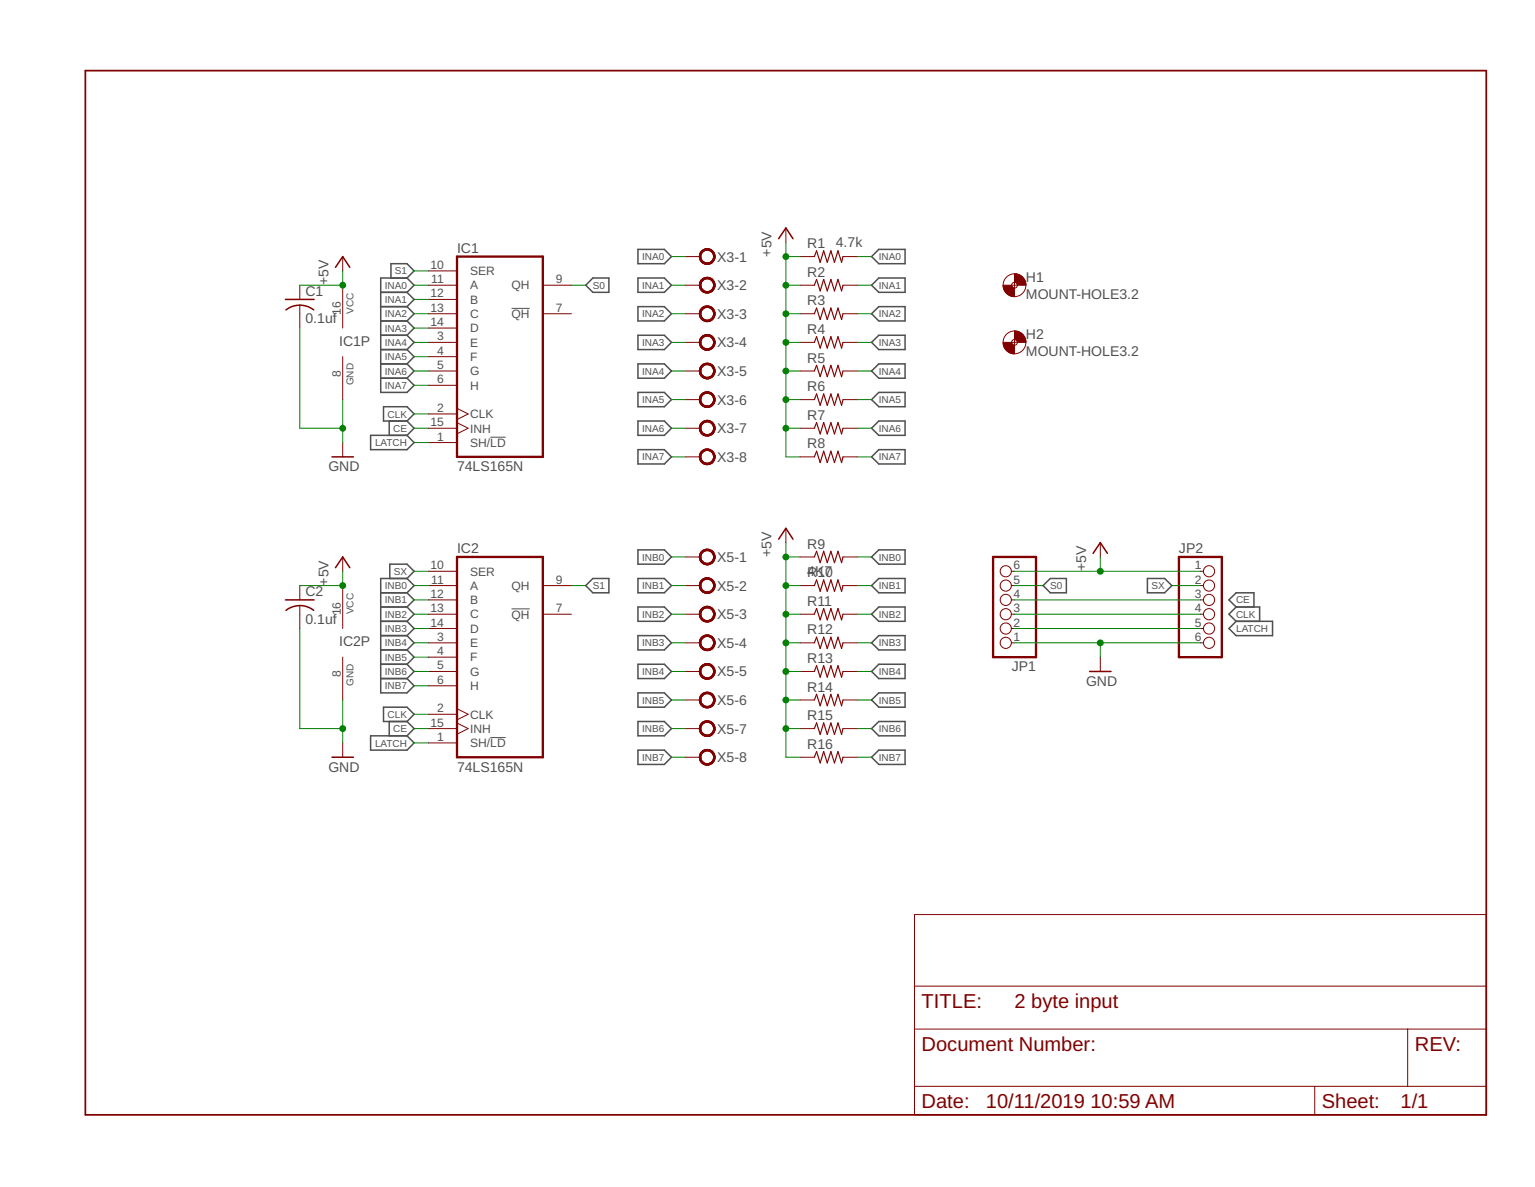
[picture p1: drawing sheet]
<svg xmlns="http://www.w3.org/2000/svg" width="279mm" height="216mm" viewBox="0 0 279 216" stroke-linecap="round" stroke-linejoin="round" font-family="sans-serif">
<path d="M93.1 56.1h3.3M89.2 79.5h2.9M93.1 110.7h3.3M89.2 134.2h2.9" fill="none" stroke="#505050" stroke-width=".18"/>
<g fill="none" stroke="#505050" stroke-width=".28">
<path d="M69.3 53.2h4.8M69.3 55.8h4.8M69.3 58.4h4.8M71.2 50.6v-2.6h2.9l1.3 1.3-1.3 1.3M74.1 50.6l1.3 1.3-1.3 1.3M74.1 50.6h-4.8v20.8h4.8l1.3-1.3-1.3-1.3M74.1 53.2l1.3 1.3-1.3 1.3M74.1 55.8l1.3 1.3-1.3 1.3M74.1 58.4l1.3 1.3-1.3 1.3M107.9 50.6h2.9v2.6h-2.9l-1.3-1.3zM116.1 50.6h4.8l1.3 1.3-1.3 1.3h-4.8zM116.1 45.4h4.8l1.3 1.3-1.3 1.3h-4.8z"/>
<path d="M116.1 55.8h4.8l1.3 1.3-1.3 1.3h-4.8zM158.6 57.1l1.4-1.3h4.7v2.6h-4.7zM160 50.6h4.7v2.6h-4.7l-1.4-1.3zM160 45.4h4.7v2.6h-4.7l-1.4-1.3zM67.5 79.2h6.6l1.3 1.3-1.3 1.3h-6.6zM69.3 61h4.8M69.3 63.6h4.8M69.3 66.2h4.8M69.3 68.8h4.8M69.8 74h4.3l1.3 1.3-1.3 1.3h-4.3zM70.8 76.6v2.6M74.1 61l1.3 1.3-1.3 1.3"/>
<path d="M74.1 63.6l1.3 1.3-1.3 1.3M74.1 66.2l1.3 1.3-1.3 1.3M74.1 76.6l1.3 1.3-1.3 1.3M116.1 61h4.8l1.3 1.3-1.3 1.3h-4.8zM116.1 66.2h4.8l1.3 1.3-1.3 1.3h-4.8zM116.1 71.4h4.8l1.3 1.3-1.3 1.3h-4.8zM116.1 76.6h4.8l1.3 1.3-1.3 1.3h-4.8zM158.6 62.3l1.4-1.3h4.7v2.6h-4.7zM158.6 67.5l1.4-1.3h4.7v2.6h-4.7zM158.6 77.9l1.4-1.3h4.7v2.6h-4.7zM160 71.4h4.7v2.6h-4.7l-1.4-1.3zM116.1 81.8h4.8l1.3 1.3-1.3 1.3h-4.8z"/>
<path d="M158.6 83.1l1.4-1.3h4.7v2.6h-4.7zM69.3 107.8h4.8M69.3 110.4h4.8M69.3 113h4.8M69.3 115.6h4.8M69.3 118.2h4.8M71 105.2v-2.6h3.1l1.3 1.3-1.3 1.3M74.1 105.2h-4.8v20.8h4.8l1.3-1.3-1.3-1.3M74.1 105.2l1.3 1.3-1.3 1.3M74.1 107.8l1.3 1.3-1.3 1.3M74.1 110.4l1.3 1.3-1.3 1.3M74.1 113l1.3 1.3-1.3 1.3"/>
<path d="M74.1 115.6l1.3 1.3-1.3 1.3M74.1 118.2l1.3 1.3-1.3 1.3M107.9 105.2h2.9v2.6h-2.9l-1.3-1.3zM116.1 100h4.8l1.3 1.3-1.3 1.3h-4.8zM116.1 105.2h4.8l1.3 1.3-1.3 1.3h-4.8zM116.1 110.4h4.8l1.3 1.3-1.3 1.3h-4.8zM116.1 115.6h4.8l1.3 1.3-1.3 1.3h-4.8zM158.6 101.3l1.4-1.3h4.7v2.6h-4.7zM158.6 106.5l1.4-1.3h4.7v2.6h-4.7zM158.6 111.7l1.4-1.3h4.7v2.6h-4.7zM160 115.6h4.7v2.6h-4.7l-1.4-1.3zM189.9 106.5l1.3-1.3h2.9v2.6h-2.9z"/>
<path d="M208.9 105.2h3.1l1.3 1.3-1.3 1.3h-3.1zM225 110.4l-1.3-1.3 1.3-1.3h3.2v2.6M225 110.4h4.3v2.6M225 113h6.6v2.6h-6.6l-1.3-1.3zM225 110.4l-1.3 1.3 1.3 1.3M67.5 133.8h6.6l1.3 1.3-1.3 1.3h-6.6zM69.3 120.8h4.8M69.3 123.4h4.8M69.8 128.6h4.3l1.3 1.3-1.3 1.3h-4.3zM70.8 131.2v2.6M74.1 120.8l1.3 1.3-1.3 1.3M74.1 131.2l1.3 1.3-1.3 1.3"/>
<path d="M116.1 120.8h4.8l1.3 1.3-1.3 1.3h-4.8zM116.1 126h4.8l1.3 1.3-1.3 1.3h-4.8zM116.1 131.2h4.8l1.3 1.3-1.3 1.3h-4.8zM116.1 136.4h4.8l1.3 1.3-1.3 1.3h-4.8zM158.6 122.1l1.4-1.3h4.7v2.6h-4.7zM158.6 127.3l1.4-1.3h4.7v2.6h-4.7zM158.6 132.5l1.4-1.3h4.7v2.6h-4.7zM158.6 137.7l1.4-1.3h4.7v2.6h-4.7z"/>
</g>
<path d="M83.2 46.7h15.6v36.4h-15.6zM83.2 101.3h15.6v36.4h-15.6zM180.8 101.3h7.8v18.2h-7.8zM214.6 101.3h7.8v18.2h-7.8z" fill="none" stroke="#800000" stroke-width=".42"/>
<g fill="none" stroke="#800000" stroke-width=".18">
<path d="M54.6 51.9v2.6M54.6 55.5v4.2M62.4 46.7v2.6M62.4 51.9v7.8M78 57.1h5.2M78 51.9h5.2M78 49.3h5.2M78 54.5h5.2M78 59.7h5.2M98.8 57.1h5.2M98.8 51.9h5.2M124.8 57.1h2.6"/>
<path d="M124.8 51.9h2.6M124.8 46.7h2.6M143 41.5v2.6M145.6 57.1h2.6M145.6 51.9h2.6M145.6 46.7h2.6M153.4 57.1h2.6M153.4 51.9h2.6M153.4 46.7h2.6M184.1 51.9h1.1M184.7 51.4v1M62.4 64.9v7.8"/>
<path d="M78 75.3h5.2M78 62.3h5.2M78 64.9h5.2M78 67.5h5.2M78 70.1h5.2M78 77.9h5.2M83.2 74.3l2 1-2 1M83.2 76.9l2 1-2 1M124.8 62.3h2.6M124.8 67.5h2.6M124.8 77.9h2.6M124.8 72.7h2.6"/>
<path d="M145.6 62.3h2.6M145.6 67.5h2.6M145.6 77.9h2.6M145.6 72.7h2.6M153.4 62.3h2.6M153.4 67.5h2.6M153.4 77.9h2.6M153.4 72.7h2.6M184.1 62.3h1.1M184.7 61.8v1M62.4 80.5v2.6M78 80.5h5.2"/>
<path d="M124.8 83.1h2.6M143 96.1v2.6M145.6 83.1h2.6M153.4 83.1h2.6M200.3 98.7v2.6M54.6 106.5v2.6M54.6 110.2v4.1M62.4 101.3v2.6M62.4 106.5v7.8M62.4 119.5v7.8M78 116.9h5.2M78 119.5h5.2"/>
<path d="M78 111.7h5.2M78 106.5h5.2M78 103.9h5.2M78 109.1h5.2M78 114.3h5.2M98.8 111.7h5.2M98.8 106.5h5.2M124.8 116.9h2.6M124.8 111.7h2.6M124.8 106.5h2.6M124.8 101.3h2.6M145.6 116.9h2.6"/>
<path d="M145.6 111.7h2.6M145.6 106.5h2.6M145.6 101.3h2.6M153.4 116.9h2.6M153.4 111.7h2.6M153.4 106.5h2.6M153.4 101.3h2.6M184.1 116.9h.6M184.1 111.7h.6M184.1 106.5h.6M184.1 103.9h.6M184.1 109.1h.6"/>
<path d="M184.1 114.3h.6M200.3 119.5v2.6M218.5 116.9h.6M218.5 111.7h.6M218.5 106.5h.6M218.5 103.9h.6M218.5 109.1h.6M218.5 114.3h.6M62.4 135.1v2.6M78 135.1h5.2M78 129.9h5.2M78 122.1h5.2"/>
<path d="M78 124.7h5.2M78 132.5h5.2M83.2 128.9l2 1-2 1M83.2 131.5l2 1-2 1M124.8 122.1h2.6M124.8 132.5h2.6M124.8 127.3h2.6M124.8 137.7h2.6M145.6 122.1h2.6M145.6 132.5h2.6M145.6 127.3h2.6M145.6 137.7h2.6"/>
<path d="M153.4 122.1h2.6M153.4 132.5h2.6M153.4 127.3h2.6M153.4 137.7h2.6M166.5 166.3h104v36.5h-104zM166.5 179.4h104M166.5 187.2h104M166.5 197.6h104M239.3 197.6v5.2M256.2 187.2v10.4"/>
<circle cx="184.7" cy="51.9" r="2.07"/>
<circle cx="184.7" cy="51.9" r=".53"/>
<circle cx="184.7" cy="62.3" r="2.07"/>
<circle cx="184.7" cy="62.3" r=".53"/>
<circle cx="183.1" cy="109.1" r="1.02"/>
<circle cx="183.1" cy="116.9" r="1.02"/>
<circle cx="183.1" cy="103.9" r="1.02"/>
<circle cx="183.1" cy="106.5" r="1.02"/>
<circle cx="183.1" cy="114.3" r="1.02"/>
<circle cx="183.1" cy="111.7" r="1.02"/>
<circle cx="220.1" cy="111.7" r="1.02"/>
<circle cx="220.1" cy="103.9" r="1.02"/>
<circle cx="220.1" cy="106.5" r="1.02"/>
<circle cx="220.1" cy="114.3" r="1.02"/>
<circle cx="220.1" cy="116.9" r="1.02"/>
<circle cx="220.1" cy="109.1" r="1.02"/>
</g>
<g fill="#800000" stroke="#800000" stroke-width=".18">
<path d="M127.7 45.7a1.43 1.43 0 0 1 2.2 .2 1.43 1.43 0 0 1-.8 2.1 1.43 1.43 0 0 1-1.8-1.3h.3a1.17 1.17 0 0 1 1.6-1.1 1.17 1.17 0 0 1 .3 1.9 1.17 1.17 0 0 1-1.9-.6v-.2h-.3l.2-.7z" fill-rule="evenodd"/>
<path d="M127.7 45.7a1.43 1.43 0 0 1 2.2 .2 1.43 1.43 0 0 1-.8 2.1 1.43 1.43 0 0 1-1.8-1.3h.3a1.17 1.17 0 0 1 1.6-1.1 1.17 1.17 0 0 1 .3 1.9 1.17 1.17 0 0 1-1.9-.6v-.2h-.3l.2-.7z" fill-rule="evenodd"/>
<path d="M127.7 45.7a1.43 1.43 0 0 1 2.2 .2 1.43 1.43 0 0 1-.8 2.1 1.43 1.43 0 0 1-1.8-1.3h.3a1.17 1.17 0 0 1 1.6-1.1 1.17 1.17 0 0 1 .3 1.9 1.17 1.17 0 0 1-1.9-.6v-.2h-.3l.2-.7z" fill-rule="evenodd"/>
<path d="M127.7 50.9a1.43 1.43 0 0 1 2.2 .2 1.43 1.43 0 0 1-.8 2.1 1.43 1.43 0 0 1-1.8-1.3h.3a1.17 1.17 0 0 1 1.6-1.1 1.17 1.17 0 0 1 .3 1.9 1.17 1.17 0 0 1-1.9-.5v-.3h-.3l.2-.7z" fill-rule="evenodd"/>
<path d="M127.7 50.9a1.43 1.43 0 0 1 2.2 .2 1.43 1.43 0 0 1-.8 2.1 1.43 1.43 0 0 1-1.8-1.3h.3a1.17 1.17 0 0 1 1.6-1.1 1.17 1.17 0 0 1 .3 1.9 1.17 1.17 0 0 1-1.9-.5v-.3h-.3l.2-.7z" fill-rule="evenodd"/>
<path d="M127.7 50.9a1.43 1.43 0 0 1 2.2 .2 1.43 1.43 0 0 1-.8 2.1 1.43 1.43 0 0 1-1.8-1.3h.3a1.17 1.17 0 0 1 1.6-1.1 1.17 1.17 0 0 1 .3 1.9 1.17 1.17 0 0 1-1.9-.5v-.3h-.3l.2-.7z" fill-rule="evenodd"/>
<path d="M127.7 56.1a1.43 1.43 0 0 1 2.2 .2 1.43 1.43 0 0 1-.8 2.1 1.43 1.43 0 0 1-1.8-1.3h.3a1.17 1.17 0 0 1 1.6-1.1 1.17 1.17 0 0 1 .3 1.9 1.17 1.17 0 0 1-1.9-.5v-.3h-.3z" fill-rule="evenodd"/>
<path d="M127.7 56.1a1.43 1.43 0 0 1 2.2 .2 1.43 1.43 0 0 1-.8 2.1 1.43 1.43 0 0 1-1.8-1.3h.3a1.17 1.17 0 0 1 1.6-1.1 1.17 1.17 0 0 1 .3 1.9 1.17 1.17 0 0 1-1.9-.5v-.3h-.3z" fill-rule="evenodd"/>
<path d="M127.7 56.1a1.43 1.43 0 0 1 2.2 .2 1.43 1.43 0 0 1-.8 2.1 1.43 1.43 0 0 1-1.8-1.3h.3a1.17 1.17 0 0 1 1.6-1.1 1.17 1.17 0 0 1 .3 1.9 1.17 1.17 0 0 1-1.9-.5v-.3h-.3z" fill-rule="evenodd"/>
<path d="M127.7 61.3a1.43 1.43 0 0 1 2.2 .2 1.43 1.43 0 0 1-.8 2.1 1.43 1.43 0 0 1-1.8-1.3h.3a1.17 1.17 0 0 1 1.6-1.1 1.17 1.17 0 0 1 .3 1.9 1.17 1.17 0 0 1-1.9-.5v-.3h-.3v-.4z" fill-rule="evenodd"/>
<path d="M127.7 61.3a1.43 1.43 0 0 1 2.2 .2 1.43 1.43 0 0 1-.8 2.1 1.43 1.43 0 0 1-1.8-1.3h.3a1.17 1.17 0 0 1 1.6-1.1 1.17 1.17 0 0 1 .3 1.9 1.17 1.17 0 0 1-1.9-.5v-.3h-.3v-.4z" fill-rule="evenodd"/>
<path d="M127.7 61.3a1.43 1.43 0 0 1 2.2 .2 1.43 1.43 0 0 1-.8 2.1 1.43 1.43 0 0 1-1.8-1.3h.3a1.17 1.17 0 0 1 1.6-1.1 1.17 1.17 0 0 1 .3 1.9 1.17 1.17 0 0 1-1.9-.5v-.3h-.3v-.4z" fill-rule="evenodd"/>
<path d="M127.7 66.5a1.43 1.43 0 0 1 2.2 .2 1.43 1.43 0 0 1-.8 2.1 1.43 1.43 0 0 1-1.8-1.3h.3a1.17 1.17 0 0 1 1.6-1.1 1.17 1.17 0 0 1 .3 2 1.17 1.17 0 0 1-1.9-.6v-.3h-.3v-.4z" fill-rule="evenodd"/>
<path d="M127.7 66.5a1.43 1.43 0 0 1 2.2 .2 1.43 1.43 0 0 1-.8 2.1 1.43 1.43 0 0 1-1.8-1.3h.3a1.17 1.17 0 0 1 1.6-1.1 1.17 1.17 0 0 1 .3 2 1.17 1.17 0 0 1-1.9-.6v-.3h-.3v-.4z" fill-rule="evenodd"/>
<path d="M127.7 66.5a1.43 1.43 0 0 1 2.2 .2 1.43 1.43 0 0 1-.8 2.1 1.43 1.43 0 0 1-1.8-1.3h.3a1.17 1.17 0 0 1 1.6-1.1 1.17 1.17 0 0 1 .3 2 1.17 1.17 0 0 1-1.9-.6v-.3h-.3v-.4z" fill-rule="evenodd"/>
<path d="M127.7 71.7a1.43 1.43 0 0 1 2.2 .2 1.43 1.43 0 0 1-.8 2.2 1.43 1.43 0 0 1-1.8-1.4h.3a1.17 1.17 0 0 1 1.6-1.1 1.17 1.17 0 0 1 .3 2 1.17 1.17 0 0 1-1.9-.6v-.3h-.3l.2-.7z" fill-rule="evenodd"/>
<path d="M127.7 71.7a1.43 1.43 0 0 1 2.2 .2 1.43 1.43 0 0 1-.8 2.2 1.43 1.43 0 0 1-1.8-1.4h.3a1.17 1.17 0 0 1 1.6-1.1 1.17 1.17 0 0 1 .3 2 1.17 1.17 0 0 1-1.9-.6v-.3h-.3l.2-.7z" fill-rule="evenodd"/>
<path d="M127.7 71.7a1.43 1.43 0 0 1 2.2 .2 1.43 1.43 0 0 1-.8 2.2 1.43 1.43 0 0 1-1.8-1.4h.3a1.17 1.17 0 0 1 1.6-1.1 1.17 1.17 0 0 1 .3 2 1.17 1.17 0 0 1-1.9-.6v-.3h-.3l.2-.7z" fill-rule="evenodd"/>
<path d="M127.7 76.9a1.43 1.43 0 0 1 2.2 .2 1.43 1.43 0 0 1-.8 2.2 1.43 1.43 0 0 1-1.8-1.4h.3a1.17 1.17 0 0 1 1.6-1.1 1.17 1.17 0 0 1 .3 2 1.17 1.17 0 0 1-1.9-.6v-.3h-.3l.2-.7z" fill-rule="evenodd"/>
<path d="M127.7 76.9a1.43 1.43 0 0 1 2.2 .2 1.43 1.43 0 0 1-.8 2.2 1.43 1.43 0 0 1-1.8-1.4h.3a1.17 1.17 0 0 1 1.6-1.1 1.17 1.17 0 0 1 .3 2 1.17 1.17 0 0 1-1.9-.6v-.3h-.3l.2-.7z" fill-rule="evenodd"/>
<path d="M127.7 76.9a1.43 1.43 0 0 1 2.2 .2 1.43 1.43 0 0 1-.8 2.2 1.43 1.43 0 0 1-1.8-1.4h.3a1.17 1.17 0 0 1 1.6-1.1 1.17 1.17 0 0 1 .3 2 1.17 1.17 0 0 1-1.9-.6v-.3h-.3l.2-.7z" fill-rule="evenodd"/>
<path d="M127.7 82.1a1.43 1.43 0 0 1 2.2 .2 1.43 1.43 0 0 1-.8 2.2 1.43 1.43 0 0 1-1.8-1.4h.3a1.17 1.17 0 0 1 1.6-1.1 1.17 1.17 0 0 1 .3 1.9 1.17 1.17 0 0 1-1.9-.5v-.3h-.3l.2-.7z" fill-rule="evenodd"/>
<path d="M127.7 82.1a1.43 1.43 0 0 1 2.2 .2 1.43 1.43 0 0 1-.8 2.2 1.43 1.43 0 0 1-1.8-1.4h.3a1.17 1.17 0 0 1 1.6-1.1 1.17 1.17 0 0 1 .3 1.9 1.17 1.17 0 0 1-1.9-.5v-.3h-.3l.2-.7z" fill-rule="evenodd"/>
<path d="M127.7 82.1a1.43 1.43 0 0 1 2.2 .2 1.43 1.43 0 0 1-.8 2.2 1.43 1.43 0 0 1-1.8-1.4h.3a1.17 1.17 0 0 1 1.6-1.1 1.17 1.17 0 0 1 .3 1.9 1.17 1.17 0 0 1-1.9-.5v-.3h-.3l.2-.7z" fill-rule="evenodd"/>
<path d="M184.7 49.8a2.1 2.1 0 0 1 2.1 2.1h-1.6l-.1-.3-.4-.2z" fill-rule="evenodd"/>
<path d="M182.6 51.9h1.5l.2 .3 .4 .2v1.6a2.1 2.1 0 0 1-2.1-2.1z" fill-rule="evenodd"/>
<path d="M184.7 60.2a2.06 2.06 0 0 1 2.1 2.1h-1.6l-.2-.5h-.3z" fill-rule="evenodd"/>
<path d="M182.6 62.3h1.5l.2 .3 .4 .2v1.6a2.1 2.1 0 0 1-2.1-2.1z" fill-rule="evenodd"/>
<path d="M127.7 100.3a1.43 1.43 0 0 1 2.2 .3 1.43 1.43 0 0 1-.8 2.1 1.43 1.43 0 0 1-1.8-1.4h.3a1.17 1.17 0 0 1 1.6-1.1 1.17 1.17 0 0 1 .3 2 1.17 1.17 0 0 1-1.9-.6v-.3h-.3v-.4z" fill-rule="evenodd"/>
<path d="M127.7 100.3a1.43 1.43 0 0 1 2.2 .3 1.43 1.43 0 0 1-.8 2.1 1.43 1.43 0 0 1-1.8-1.4h.3a1.17 1.17 0 0 1 1.6-1.1 1.17 1.17 0 0 1 .3 2 1.17 1.17 0 0 1-1.9-.6v-.3h-.3v-.4z" fill-rule="evenodd"/>
<path d="M127.7 100.3a1.43 1.43 0 0 1 2.2 .3 1.43 1.43 0 0 1-.8 2.1 1.43 1.43 0 0 1-1.8-1.4h.3a1.17 1.17 0 0 1 1.6-1.1 1.17 1.17 0 0 1 .3 2 1.17 1.17 0 0 1-1.9-.6v-.3h-.3v-.4z" fill-rule="evenodd"/>
<path d="M127.7 105.5a1.43 1.43 0 0 1 2.2 .3 1.43 1.43 0 0 1-.8 2.1 1.43 1.43 0 0 1-1.8-1.4h.3a1.17 1.17 0 0 1 1.6-1.1 1.17 1.17 0 0 1 .3 2 1.17 1.17 0 0 1-1.9-.6v-.3h-.3l.2-.7z" fill-rule="evenodd"/>
<path d="M127.7 105.5a1.43 1.43 0 0 1 2.2 .3 1.43 1.43 0 0 1-.8 2.1 1.43 1.43 0 0 1-1.8-1.4h.3a1.17 1.17 0 0 1 1.6-1.1 1.17 1.17 0 0 1 .3 2 1.17 1.17 0 0 1-1.9-.6v-.3h-.3l.2-.7z" fill-rule="evenodd"/>
<path d="M127.7 105.5a1.43 1.43 0 0 1 2.2 .3 1.43 1.43 0 0 1-.8 2.1 1.43 1.43 0 0 1-1.8-1.4h.3a1.17 1.17 0 0 1 1.6-1.1 1.17 1.17 0 0 1 .3 2 1.17 1.17 0 0 1-1.9-.6v-.3h-.3l.2-.7z" fill-rule="evenodd"/>
<path d="M127.7 110.7a1.43 1.43 0 0 1 2.2 .3 1.43 1.43 0 0 1-.8 2.1 1.43 1.43 0 0 1-1.8-1.4h.3a1.17 1.17 0 0 1 1.6-1.1 1.17 1.17 0 0 1 .3 2 1.17 1.17 0 0 1-1.9-.6v-.3h-.3l.2-.7z" fill-rule="evenodd"/>
<path d="M127.7 110.7a1.43 1.43 0 0 1 2.2 .3 1.43 1.43 0 0 1-.8 2.1 1.43 1.43 0 0 1-1.8-1.4h.3a1.17 1.17 0 0 1 1.6-1.1 1.17 1.17 0 0 1 .3 2 1.17 1.17 0 0 1-1.9-.6v-.3h-.3l.2-.7z" fill-rule="evenodd"/>
<path d="M127.7 110.7a1.43 1.43 0 0 1 2.2 .3 1.43 1.43 0 0 1-.8 2.1 1.43 1.43 0 0 1-1.8-1.4h.3a1.17 1.17 0 0 1 1.6-1.1 1.17 1.17 0 0 1 .3 2 1.17 1.17 0 0 1-1.9-.6v-.3h-.3l.2-.7z" fill-rule="evenodd"/>
<path d="M127.7 115.9a1.43 1.43 0 0 1 2.2 .2 1.43 1.43 0 0 1-.8 2.2 1.43 1.43 0 0 1-1.8-1.4h.3a1.17 1.17 0 0 1 1.6-1.1 1.17 1.17 0 0 1 .3 2 1.17 1.17 0 0 1-1.9-.6v-.3h-.3l.2-.7z" fill-rule="evenodd"/>
<path d="M127.7 115.9a1.43 1.43 0 0 1 2.2 .2 1.43 1.43 0 0 1-.8 2.2 1.43 1.43 0 0 1-1.8-1.4h.3a1.17 1.17 0 0 1 1.6-1.1 1.17 1.17 0 0 1 .3 2 1.17 1.17 0 0 1-1.9-.6v-.3h-.3l.2-.7z" fill-rule="evenodd"/>
<path d="M127.7 115.9a1.43 1.43 0 0 1 2.2 .2 1.43 1.43 0 0 1-.8 2.2 1.43 1.43 0 0 1-1.8-1.4h.3a1.17 1.17 0 0 1 1.6-1.1 1.17 1.17 0 0 1 .3 2 1.17 1.17 0 0 1-1.9-.6v-.3h-.3l.2-.7z" fill-rule="evenodd"/>
<path d="M127.7 121.1a1.43 1.43 0 0 1 2.2 .3 1.43 1.43 0 0 1-.8 2.1 1.43 1.43 0 0 1-1.8-1.4h.3a1.17 1.17 0 0 1 1.6-1.1 1.17 1.17 0 0 1 .3 2 1.17 1.17 0 0 1-1.9-.6v-.3h-.3l.2-.7z" fill-rule="evenodd"/>
<path d="M127.7 121.1a1.43 1.43 0 0 1 2.2 .3 1.43 1.43 0 0 1-.8 2.1 1.43 1.43 0 0 1-1.8-1.4h.3a1.17 1.17 0 0 1 1.6-1.1 1.17 1.17 0 0 1 .3 2 1.17 1.17 0 0 1-1.9-.6v-.3h-.3l.2-.7z" fill-rule="evenodd"/>
<path d="M127.7 121.1a1.43 1.43 0 0 1 2.2 .3 1.43 1.43 0 0 1-.8 2.1 1.43 1.43 0 0 1-1.8-1.4h.3a1.17 1.17 0 0 1 1.6-1.1 1.17 1.17 0 0 1 .3 2 1.17 1.17 0 0 1-1.9-.6v-.3h-.3l.2-.7z" fill-rule="evenodd"/>
<path d="M127.7 126.3a1.43 1.43 0 0 1 2.2 .3 1.43 1.43 0 0 1-.8 2.1 1.43 1.43 0 0 1-1.8-1.4h.3a1.17 1.17 0 0 1 1.6-1.1 1.17 1.17 0 0 1 .3 2 1.17 1.17 0 0 1-1.9-.6v-.3h-.3z" fill-rule="evenodd"/>
<path d="M127.7 126.3a1.43 1.43 0 0 1 2.2 .3 1.43 1.43 0 0 1-.8 2.1 1.43 1.43 0 0 1-1.8-1.4h.3a1.17 1.17 0 0 1 1.6-1.1 1.17 1.17 0 0 1 .3 2 1.17 1.17 0 0 1-1.9-.6v-.3h-.3z" fill-rule="evenodd"/>
<path d="M127.7 126.3a1.43 1.43 0 0 1 2.2 .3 1.43 1.43 0 0 1-.8 2.1 1.43 1.43 0 0 1-1.8-1.4h.3a1.17 1.17 0 0 1 1.6-1.1 1.17 1.17 0 0 1 .3 2 1.17 1.17 0 0 1-1.9-.6v-.3h-.3z" fill-rule="evenodd"/>
<path d="M127.7 131.6a1.43 1.43 0 0 1 2.2 .2 1.43 1.43 0 0 1-.8 2.1 1.43 1.43 0 0 1-1.8-1.4h.3a1.17 1.17 0 0 1 1.6-1.1 1.17 1.17 0 0 1 .3 2 1.17 1.17 0 0 1-1.9-.6v-.3h-.3z" fill-rule="evenodd"/>
<path d="M127.7 131.6a1.43 1.43 0 0 1 2.2 .2 1.43 1.43 0 0 1-.8 2.1 1.43 1.43 0 0 1-1.8-1.4h.3a1.17 1.17 0 0 1 1.6-1.1 1.17 1.17 0 0 1 .3 2 1.17 1.17 0 0 1-1.9-.6v-.3h-.3z" fill-rule="evenodd"/>
<path d="M127.7 131.6a1.43 1.43 0 0 1 2.2 .2 1.43 1.43 0 0 1-.8 2.1 1.43 1.43 0 0 1-1.8-1.4h.3a1.17 1.17 0 0 1 1.6-1.1 1.17 1.17 0 0 1 .3 2 1.17 1.17 0 0 1-1.9-.6v-.3h-.3z" fill-rule="evenodd"/>
<path d="M127.7 136.8a1.43 1.43 0 0 1 2.2 .2 1.43 1.43 0 0 1-.8 2.1 1.43 1.43 0 0 1-1.8-1.4h.3a1.17 1.17 0 0 1 1.6-1 1.17 1.17 0 0 1 .3 1.9 1.17 1.17 0 0 1-1.9-.6v-.3h-.3v-.3z" fill-rule="evenodd"/>
<path d="M127.7 136.8a1.43 1.43 0 0 1 2.2 .2 1.43 1.43 0 0 1-.8 2.1 1.43 1.43 0 0 1-1.8-1.4h.3a1.17 1.17 0 0 1 1.6-1 1.17 1.17 0 0 1 .3 1.9 1.17 1.17 0 0 1-1.9-.6v-.3h-.3v-.3z" fill-rule="evenodd"/>
<path d="M127.7 136.8a1.43 1.43 0 0 1 2.2 .2 1.43 1.43 0 0 1-.8 2.1 1.43 1.43 0 0 1-1.8-1.4h.3a1.17 1.17 0 0 1 1.6-1 1.17 1.17 0 0 1 .3 1.9 1.17 1.17 0 0 1-1.9-.6v-.3h-.3v-.3z" fill-rule="evenodd"/>
</g>
<g fill="none" stroke="#800000" stroke-width=".28">
<path d="M52 54.5h5.2M52 56.4a4.1 4.1 0 0 1 5.1 0M61.1 48.6l1.3-1.9 1.3 1.9M141.7 43.4l1.3-1.9 1.3 1.9M60.4 83.1h3.9M141.7 98.1l1.3-2 1.3 2M52 109.1h5.2M54.6 110.1a4.1 4.1 0 0 1 2.5 .9M54.6 110.2h-.6a3.9 3.9 0 0 0-2 .8M61.1 103.3l1.3-2 1.3 2M199 100.6l1.3-1.9 1.3 1.9M60.4 137.7h3.9"/>
<path d="M198.3 122.1h3.9"/>
</g>
<g fill="none" stroke="#800000" stroke-width=".21">
<path d="M148.2 46.7l.4-1.1 .7 2.1 .6-2.1 .7 2.1 .6-2.1 .7 2.1 .6-2.1 .7 2.1 .2-1M148.2 51.9l.4-1.1 .7 2.1 .6-2.1 .7 2.1 .6-2.1 .7 2.1 .6-2.1 .7 2.1 .2-1M148.2 57.1l.4-1.1 .7 2.1 .6-2.1 .7 2.1 .6-2.1 .7 2.1 .6-2.1 .7 2.1 .2-1M148.2 62.3l.4-1.1 .7 2.1 .6-2.1 .7 2.1 .6-2.1 .7 2.1 .6-2.1 .7 2.1 .2-1M148.2 67.5l.4-1.1 .7 2.1 .6-2.1 .7 2.1 .6-2.1 .7 2.1 .6-2.1 .7 2.1 .2-1M148.2 72.7l.4-1.1 .7 2.1 .6-2.1 .7 2.1 .6-2.1 .7 2.1 .6-2.1 .7 2.1 .2-1M148.2 77.9l.4-1 .7 2 .6-2 .7 2 .6-2 .7 2 .6-2 .7 2 .2-1M148.2 83.1l.4-1 .7 2 .6-2 .7 2 .6-2 .7 2 .6-2 .7 2 .2-1M148.2 101.3l.4-1 .7 2 .6-2 .7 2 .6-2 .7 2 .6-2 .7 2 .2-1M148.2 106.5l.4-1 .7 2 .6-2 .7 2 .6-2 .7 2 .6-2 .7 2 .2-1M148.2 111.7l.4-1 .7 2.1 .6-2.1 .7 2.1 .6-2.1 .7 2.1 .6-2.1 .7 2.1 .2-1.1M148.2 116.9l.4-1 .7 2.1 .6-2.1 .7 2.1 .6-2.1 .7 2.1 .6-2.1 .7 2.1 .2-1.1"/>
<path d="M148.2 122.1l.4-1 .7 2.1 .6-2.1 .7 2.1 .6-2.1 .7 2.1 .6-2.1 .7 2.1 .2-1.1M148.2 127.3l.4-1 .7 2.1 .6-2.1 .7 2.1 .6-2.1 .7 2.1 .6-2.1 .7 2.1 .2-1.1M148.2 132.5l.4-1 .7 2.1 .6-2.1 .7 2.1 .6-2.1 .7 2.1 .6-2.1 .7 2.1 .2-1.1M148.2 137.7l.4-1 .7 2.1 .6-2.1 .7 2.1 .6-2.1 .7 2.1 .6-2.1 .7 2.1 .2-1.1"/>
</g>
<path d="M15.5 12.8h255v190h-255z" fill="none" stroke="#800000" stroke-width=".32"/>
<g fill="none" stroke="#008000" stroke-width=".18">
<path d="M54.6 59.7v18.2h7.8M62.4 49.3v2.6h-7.8M75.4 51.9h2.6M75.4 57.1h2.6M75.4 54.5h2.6M75.4 59.7h2.6M75.4 49.3h2.6M104 51.9h2.6M122.2 46.7h2.6M122.2 51.9h2.6M122.2 57.1h2.6M143 44.1v39h2.6"/>
<path d="M143 46.7h2.6M143 51.9h2.6M143 57.1h2.6M156 46.7h2.6M156 51.9h2.6M156 57.1h2.6M62.4 72.7v7.8M75.4 62.3h2.6M75.4 67.5h2.6M75.4 77.9h2.6M75.4 64.9h2.6M75.4 70.1h2.6"/>
<path d="M75.4 75.3h2.6M122.2 62.3h2.6M122.2 67.5h2.6M122.2 72.7h2.6M122.2 77.9h2.6M143 62.3h2.6M143 67.5h2.6M143 72.7h2.6M143 77.9h2.6M156 62.3h2.6M156 67.5h2.6M156 72.7h2.6"/>
<path d="M156 77.9h2.6M75.4 80.5h2.6M122.2 83.1h2.6M143 98.7v39h2.6M156 83.1h2.6M54.6 114.3v18.2h7.8M62.4 103.9v2.6h-7.8M75.4 106.5h2.6M75.4 111.7h2.6M75.4 116.9h2.6M75.4 103.9h2.6M75.4 109.1h2.6"/>
<path d="M75.4 114.3h2.6M75.4 119.5h2.6M104 106.5h2.6M122.2 101.3h2.6M122.2 106.5h2.6M122.2 111.7h2.6M122.2 116.9h2.6M143 101.3h2.6M143 106.5h2.6M143 111.7h2.6M143 116.9h2.6M156 101.3h2.6"/>
<path d="M156 106.5h2.6M156 111.7h2.6M156 116.9h2.6M184.7 106.5h5.2M184.7 111.7h33.8M184.7 116.9h33.8M184.7 103.9h33.8M184.7 109.1h33.8M184.7 114.3h33.8M200.3 101.3v2.6M200.3 116.9v2.6M213.3 106.5h5.2"/>
<path d="M62.4 127.3v7.8M75.4 122.1h2.6M75.4 132.5h2.6M75.4 124.7h2.6M75.4 129.9h2.6M75.4 135.1h2.6M122.2 137.7h2.6M122.2 122.1h2.6M122.2 127.3h2.6M122.2 132.5h2.6M143 122.1h2.6M143 127.3h2.6"/>
<path d="M143 132.5h2.6M156 137.7h2.6M156 122.1h2.6M156 127.3h2.6M156 132.5h2.6"/>
</g>
<g fill="#008000" stroke="#008000" stroke-width=".18">
<circle cx="143" cy="46.7" r=".53"/>
<circle cx="143" cy="51.9" r=".53"/>
<circle cx="143" cy="57.1" r=".53"/>
<circle cx="143" cy="62.3" r=".53"/>
<circle cx="143" cy="67.5" r=".53"/>
<circle cx="143" cy="72.7" r=".53"/>
<circle cx="143" cy="77.9" r=".53"/>
<circle cx="143" cy="101.3" r=".53"/>
<circle cx="143" cy="106.5" r=".53"/>
<circle cx="143" cy="111.7" r=".53"/>
<circle cx="143" cy="116.9" r=".53"/>
<circle cx="143" cy="122.1" r=".53"/>
<circle cx="143" cy="127.3" r=".53"/>
<circle cx="143" cy="132.5" r=".53"/>
<circle cx="62.4" cy="106.5" r=".53"/>
<circle cx="62.4" cy="51.9" r=".53"/>
<circle cx="200.3" cy="103.9" r=".53"/>
<circle cx="200.3" cy="116.9" r=".53"/>
<circle cx="62.4" cy="77.9" r=".53"/>
<circle cx="62.4" cy="132.5" r=".53"/>
</g>
<g font-size="3.7" fill="#800000">
<text x="167.8" y="183.3">TITLE:</text>
<text x="184.7" y="183.3">2 byte input</text>
<text x="167.8" y="191.1">Document Number:</text>
<text x="257.5" y="191.1">REV:</text>
<text x="167.8" y="201.5">Date:</text>
<text x="179.5" y="201.5">10/11/2019</text>
<text x="198.5" y="201.5">10:59 AM</text>
<text x="240.6" y="201.5">Sheet:</text>
<text x="254.9" y="201.5">1/1</text>
</g>
<g font-size="2.6" fill="#505050">
<text x="83.2" y="46">IC1</text>
<text x="130.5" y="47.6">X3-1</text>
<text x="140.4" y="46.7" transform="rotate(-90 140.4 46.7)">+5V</text>
<text x="146.9" y="45.1">R1</text>
<text x="152.1" y="44.8">4.7k</text>
<text x="55.6" y="53.8">C1</text>
<text x="59.8" y="51.9" transform="rotate(-90 59.8 51.9)">+5V</text>
<text x="130.5" y="52.8">X3-2</text>
<text x="146.9" y="50.3">R2</text>
<text x="186.7" y="51.3">H1</text>
<text x="55.6" y="58.8">0.1uf</text>
<text x="130.5" y="58">X3-3</text>
<text x="146.9" y="55.5">R3</text>
<text x="186.7" y="54.4">MOUNT-HOLE3.2</text>
<text x="61.7" y="62.9">IC1P</text>
<text x="130.5" y="63.2">X3-4</text>
<text x="146.9" y="60.7">R4</text>
<text x="146.9" y="65.9">R5</text>
<text x="186.7" y="64.8">MOUNT-HOLE3.2</text>
<text x="186.7" y="61.7">H2</text>
<text x="130.5" y="68.4">X3-5</text>
<text x="146.9" y="71.2">R6</text>
<text x="130.5" y="73.6">X3-6</text>
<text x="146.9" y="76.4">R7</text>
<text x="130.5" y="78.8">X3-7</text>
<text x="146.9" y="81.6">R8</text>
<text x="59.8" y="85.7">GND</text>
<text x="83.2" y="85.7">74LS165N</text>
<text x="130.5" y="84">X3-8</text>
<text x="83.2" y="100.7">IC2</text>
<text x="140.4" y="101.3" transform="rotate(-90 140.4 101.3)">+5V</text>
<text x="146.9" y="99.8">R9</text>
<text x="214.6" y="100.7">JP2</text>
<text x="59.8" y="106.5" transform="rotate(-90 59.8 106.5)">+5V</text>
<text x="130.5" y="102.2">X5-1</text>
<text x="130.5" y="107.4">X5-2</text>
<text x="146.9" y="104.7">4K7</text>
<text x="146.9" y="105">R10</text>
<text x="197.7" y="103.9" transform="rotate(-90 197.7 103.9)">+5V</text>
<text x="55.6" y="113.4">0.1uf</text>
<text x="55.6" y="108.5">C2</text>
<text x="130.5" y="112.6">X5-3</text>
<text x="146.9" y="110.2">R11</text>
<text x="61.7" y="117.6">IC2P</text>
<text x="130.5" y="117.8">X5-4</text>
<text x="146.9" y="115.4">R12</text>
<text x="130.5" y="123">X5-5</text>
<text x="146.9" y="120.6">R13</text>
<text x="146.9" y="125.8">R14</text>
<text x="184.1" y="122">JP1</text>
<text x="197.7" y="124.7">GND</text>
<text x="130.5" y="128.2">X5-6</text>
<text x="146.9" y="131">R15</text>
<text x="130.5" y="133.4">X5-7</text>
<text x="146.9" y="136.2">R16</text>
<text x="59.8" y="140.3">GND</text>
<text x="83.2" y="140.3">74LS165N</text>
<text x="130.5" y="138.6">X5-8</text>
</g>
<g font-size="2.2" fill="#505050">
<text x="78.3" y="48.9">10</text>
<text x="78.5" y="51.5">11</text>
<text x="85.6" y="50">SER</text>
<text x="85.6" y="52.6">A</text>
<text x="93.1" y="52.7">QH</text>
<text x="101.2" y="51.5">9</text>
<text x="62" y="57.3" transform="rotate(-90 62 57.3)">16</text>
<text x="78.3" y="54.1">12</text>
<text x="78.3" y="56.7">13</text>
<text x="78.3" y="59.3">14</text>
<text x="85.6" y="55.3">B</text>
<text x="85.6" y="57.9">C</text>
<text x="93.1" y="57.9">QH</text>
<text x="101.2" y="56.7">7</text>
<text x="79.6" y="61.9">3</text>
<text x="79.6" y="64.5">4</text>
<text x="85.6" y="63.1">E</text>
<text x="85.6" y="65.7">F</text>
<text x="85.6" y="60.5">D</text>
<text x="62" y="68.5" transform="rotate(-90 62 68.5)">8</text>
<text x="79.6" y="67.1">5</text>
<text x="79.6" y="69.7">6</text>
<text x="85.6" y="68.3">G</text>
<text x="85.6" y="70.9">H</text>
<text x="78.3" y="77.5">15</text>
<text x="79.6" y="74.9">2</text>
<text x="85.6" y="76.1">CLK</text>
<text x="79.6" y="80.1">1</text>
<text x="85.6" y="81.3">SH/LD</text>
<text x="85.6" y="78.7">INH</text>
<text x="78.3" y="103.5">10</text>
<text x="78.5" y="106.1">11</text>
<text x="85.6" y="104.7">SER</text>
<text x="85.6" y="107.3">A</text>
<text x="93.1" y="107.3">QH</text>
<text x="101.2" y="106.1">9</text>
<text x="184.5" y="106.1">5</text>
<text x="184.5" y="103.5">6</text>
<text x="217.5" y="103.5">1</text>
<text x="217.5" y="106.1">2</text>
<text x="62" y="111.9" transform="rotate(-90 62 111.9)">16</text>
<text x="78.3" y="108.7">12</text>
<text x="78.3" y="111.4">13</text>
<text x="78.3" y="114">14</text>
<text x="85.6" y="109.9">B</text>
<text x="85.6" y="112.5">C</text>
<text x="93.1" y="112.5">QH</text>
<text x="101.2" y="111.4">7</text>
<text x="184.5" y="114">2</text>
<text x="184.5" y="111.4">3</text>
<text x="184.5" y="108.7">4</text>
<text x="217.5" y="108.7">3</text>
<text x="217.5" y="111.4">4</text>
<text x="217.5" y="114">5</text>
<text x="79.6" y="116.6">3</text>
<text x="79.6" y="119.2">4</text>
<text x="85.6" y="117.7">E</text>
<text x="85.6" y="115.1">D</text>
<text x="184.5" y="116.6">1</text>
<text x="217.5" y="116.6">6</text>
<text x="62" y="123.1" transform="rotate(-90 62 123.1)">8</text>
<text x="79.6" y="121.8">5</text>
<text x="79.6" y="124.4">6</text>
<text x="85.6" y="120.3">F</text>
<text x="85.6" y="122.9">G</text>
<text x="85.6" y="125.5">H</text>
<text x="79.6" y="129.6">2</text>
<text x="85.6" y="130.7">CLK</text>
<text x="78.3" y="132.2">15</text>
<text x="79.6" y="134.8">1</text>
<text x="85.6" y="135.9">SH/LD</text>
<text x="85.6" y="133.3">INH</text>
</g>
<g font-size="1.8" fill="#505050">
<text x="116.9" y="47.3">INA0</text>
<text x="159.9" y="47.3">INA0</text>
<text x="70" y="52.5">INA0</text>
<text x="71.9" y="49.9">S1</text>
<text x="107.9" y="52.5">S0</text>
<text x="116.9" y="52.5">INA1</text>
<text x="159.9" y="52.5">INA1</text>
<text x="64.3" y="57.1" transform="rotate(-90 64.3 57.1)">VCC</text>
<text x="70" y="55.1">INA1</text>
<text x="70" y="57.7">INA2</text>
<text x="116.9" y="57.7">INA2</text>
<text x="159.9" y="57.7">INA2</text>
<text x="70" y="60.3">INA3</text>
<text x="70" y="62.9">INA4</text>
<text x="70" y="65.5">INA5</text>
<text x="116.9" y="62.9">INA3</text>
<text x="159.9" y="62.9">INA3</text>
<text x="64.3" y="70.1" transform="rotate(-90 64.3 70.1)">GND</text>
<text x="70" y="68.1">INA6</text>
<text x="70" y="70.7">INA7</text>
<text x="116.9" y="68.1">INA4</text>
<text x="159.9" y="68.1">INA4</text>
<text x="70.5" y="75.9">CLK</text>
<text x="116.9" y="73.3">INA5</text>
<text x="159.9" y="73.3">INA5</text>
<text x="68.3" y="81.1">LATCH</text>
<text x="71.6" y="78.5">CE</text>
<text x="116.9" y="78.5">INA6</text>
<text x="116.9" y="83.7">INA7</text>
<text x="159.9" y="78.5">INA6</text>
<text x="159.9" y="83.7">INA7</text>
<text x="116.9" y="102">INB0</text>
<text x="159.9" y="102">INB0</text>
<text x="70" y="107.2">INB0</text>
<text x="71.7" y="104.6">SX</text>
<text x="107.9" y="107.2">S1</text>
<text x="116.9" y="107.2">INB1</text>
<text x="159.9" y="107.2">INB1</text>
<text x="191.2" y="107.2">S0</text>
<text x="209.6" y="107.2">SX</text>
<text x="64.3" y="111.7" transform="rotate(-90 64.3 111.7)">VCC</text>
<text x="70" y="109.8">INB1</text>
<text x="70" y="112.4">INB2</text>
<text x="116.9" y="112.4">INB2</text>
<text x="159.9" y="112.4">INB2</text>
<text x="225" y="112.4">CLK</text>
<text x="225" y="109.8">CE</text>
<text x="70" y="115">INB3</text>
<text x="70" y="117.6">INB4</text>
<text x="116.9" y="117.6">INB3</text>
<text x="159.9" y="117.6">INB3</text>
<text x="225" y="115">LATCH</text>
<text x="64.3" y="124.7" transform="rotate(-90 64.3 124.7)">GND</text>
<text x="70" y="120.2">INB5</text>
<text x="70" y="122.8">INB6</text>
<text x="70" y="125.4">INB7</text>
<text x="116.9" y="122.8">INB4</text>
<text x="159.9" y="122.8">INB4</text>
<text x="70.5" y="130.6">CLK</text>
<text x="116.9" y="128">INB5</text>
<text x="159.9" y="128">INB5</text>
<text x="68.3" y="135.8">LATCH</text>
<text x="71.6" y="133.2">CE</text>
<text x="116.9" y="133.2">INB6</text>
<text x="159.9" y="133.2">INB6</text>
<text x="116.9" y="138.4">INB7</text>
<text x="159.9" y="138.4">INB7</text>
</g>
</svg>
